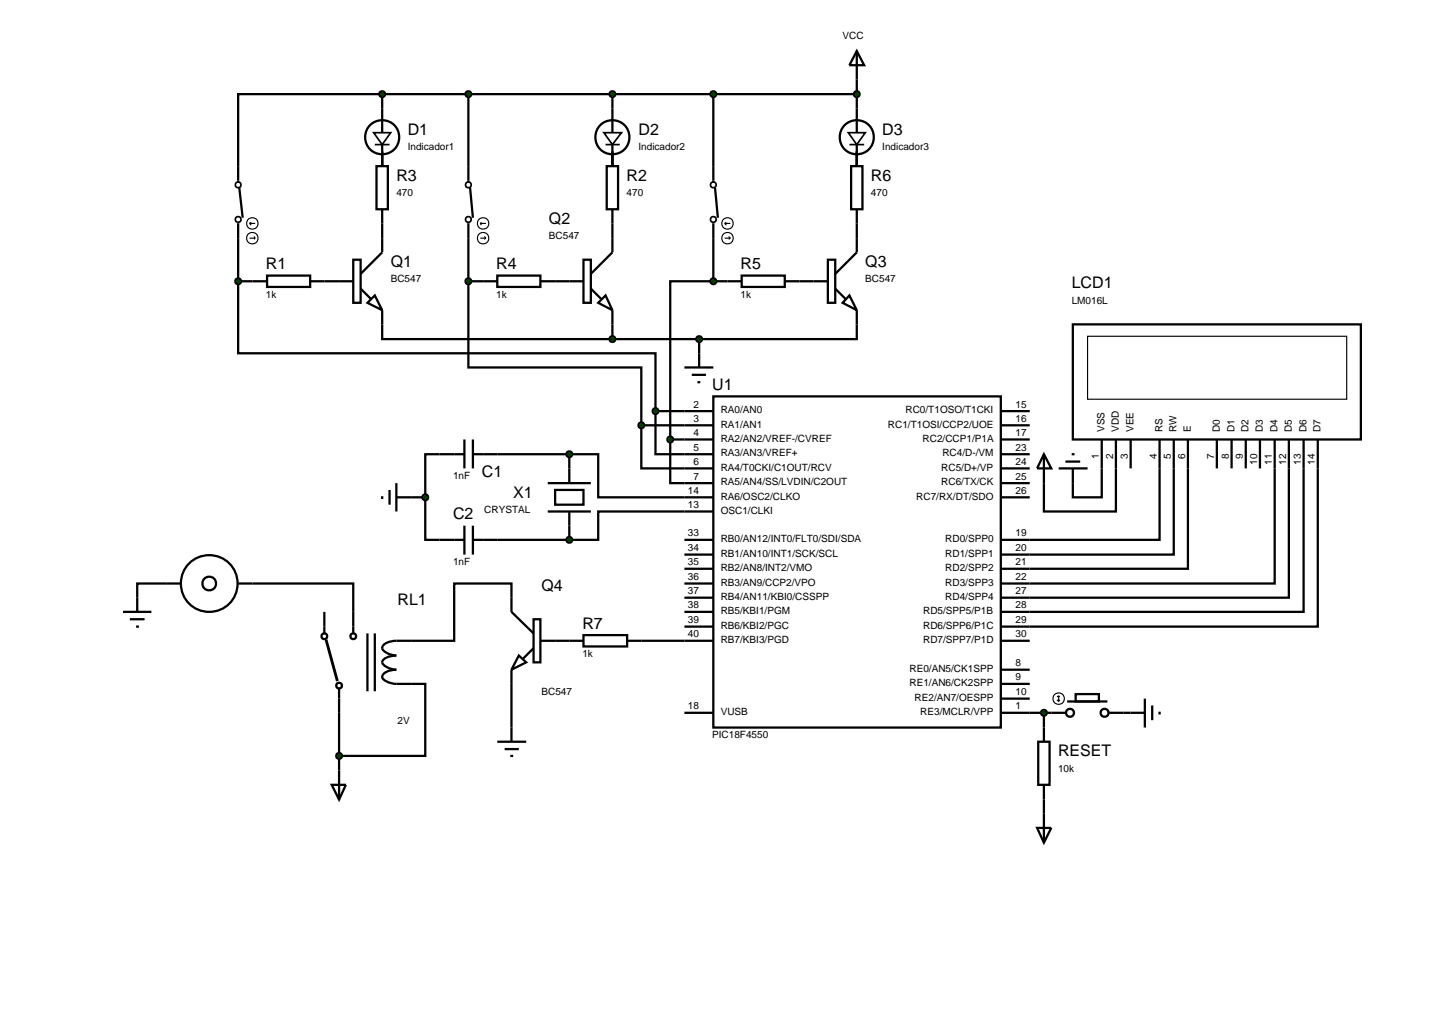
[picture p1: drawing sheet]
<svg xmlns="http://www.w3.org/2000/svg" width="257mm" height="180mm" viewBox="0 0 257 180" stroke-linecap="round" stroke-linejoin="round" font-family="sans-serif">
<g fill="none" stroke="#000" stroke-width=".4">
<path d="M67.4 16.6h-25.4v12.7M67.4 16.6v2.5M67.4 16.6h83.7M82.6 16.6v12.7M108 16.6v2.5M125.8 16.6v12.7M151.1 14v5.1M67.4 26.7v2.6M67.4 39.4v2.6M108 26.7v2.6M108 39.4v2.6M151.1 26.7v2.6"/>
<path d="M151.1 39.4v2.6M42 49.6v12.7h73.6v10.2M42 49.6h2.5M42 42v7.6M57.2 49.6h2.6M67.4 57.2v2.6h40.6M82.6 49.6v15.2h30.5v10.2M82.6 49.6h2.6M82.6 42v7.6M97.9 49.6h2.5M108 57.2v2.6M108 59.8h15.3"/>
<path d="M123.3 59.8v2.5M125.8 49.6h-7.6v27.9M125.8 49.6h2.5M125.8 42v7.6M141 49.6h2.5M151.1 57.2v2.6h-27.8M189.2 57.2h50.8v20.3h-50.8zM81.9 77.5v5.1M83.4 77.5v5.1M113.1 75v7.6h12.7M113.1 75h12.7M115.6 72.5v7.6h10.2"/>
<path d="M115.6 72.5h10.2M118.2 77.5v7.7h7.6M118.2 77.5h7.6M125.8 69.9h50.7v58.4h-50.7zM176.5 77.5h5.1M176.5 72.5h5.1M176.5 75h5.1M194.3 77.5v10.2h-5.1v-2.5M196.8 77.5v12.7h-12.7v-5M199.4 77.5v5.1M204.5 77.5v17.7h-28M207 77.5v20.3h-30.5"/>
<path d="M209.5 77.5v22.8h-33M214.6 77.5v5.1M217.2 77.5v5.1M219.7 77.5v5.1M222.2 77.5v5.1M224.8 77.5v25.4h-48.3M227.3 77.5v27.9h-50.8M229.9 77.5v30.4h-53.4M232.4 77.5v33h-55.9M72.5 87.7h2.5M75 87.7v7.5h6.9M81.9 80.1h-6.9v7.6"/>
<path d="M81.9 92.7v5.1M83.4 95.2h17M83.4 80.1h17M83.4 92.7v5.1M96.6 85.2h7.6M96.6 90.2h7.6M97.9 86.4h5v2.6h-5zM100.4 80.1h5.1v7.6h20.3M100.4 80.1v5.1M100.4 90.2v5M120.7 95.2h5.1M120.7 97.8h5.1"/>
<path d="M125.8 90.2h-20.3v5h-5.1M176.5 80.1h5.1M176.5 87.7h5.1M176.5 82.6h5.1M176.5 85.2h5.1M29.3 102.9h-5.1v2.5M44.5 102.9h17.8v5M90.2 105.4v-2.5h-10.1v10.1h-7.6M97.9 113h2.5M113.1 113h12.7M120.7 100.3h5.1M120.7 102.9h5.1"/>
<path d="M120.7 105.4h5.1M120.7 107.9h5.1M120.7 110.5h5.1M176.5 113h5.1M176.5 118.1h5.1M59.8 125.7v10.2M72.5 120.6h2.5v12.7h-15.2M90.2 120.6v7.7M120.7 125.7h5.1M176.5 125.7h11.4M176.5 120.6h5.1M176.5 123.2h5.1"/>
<path d="M183.1 130.8h2v7.6h-2zM184.1 125.7v5.1M184.1 138.4v5.1M188.2 123.7h7.1M189.7 122.4h4.1v1.3h-4.1zM195.6 125.7h6.3M201.9 123.2v5.1M203.2 124.4v2.6M204.5 125.5v.5"/>
<circle cx="188.7" cy="125.7" r=".7"/>
<circle cx="194.8" cy="125.7" r=".7"/>
</g>
<g fill="none" stroke="#000" stroke-width=".2">
<path d="M191.8 59.3h45.7v11.1h-45.7zM186.4 123.4l.3 .3M186.7 122.7v1M186.7 122.7l.2 .2M186.7 122.7l-.3 .2M186.9 123.4l-.2 .3"/>
<circle cx="186.7" cy="123.2" r="1.01"/>
</g>
<path d="M183.7 125.4l.4-.2-.5 .5zM184.1 125.2l.4 .2 .1 .3zM184.1 126.2l.5-.5-.2 .4zM183.6 125.7l.5 .5-.4-.2z" fill="#004000" stroke="#000" stroke-width=".4"/>
<path d="M184.1 125.2l.5 .5-.5 .5-.5-.5z" fill="#004000"/>
<g fill="none" stroke="#000" stroke-width=".4">
<path d="M66.4 29.3h2v7.6h-2zM67.4 26.7v2.6M67.4 36.9v2.5M107 29.3h2v7.6h-2zM108 26.7v2.6M108 36.9v2.5M150.1 29.3h2v7.6h-2zM151.1 26.7v2.6M151.1 36.9v2.5M44.5 49.6h2.6M47.1 48.6h7.6v2h-7.6zM54.7 49.6h2.5"/>
<path d="M59.8 49.6h2.5M62.3 45.8h1.3v7.6h-1.3zM63.6 50.9l1.8 1.8M64.8 53.4l1.3-1.3 1.3 2.6zM67.4 42v2.5l-3.8 3.8M67.4 54.7v2.5M85.2 49.6h2.5M87.7 48.6h7.6v2h-7.6zM95.3 49.6h2.6M100.4 49.6h2.5M102.9 45.8h1.3v7.6h-1.3zM104.2 50.9l1.8 1.8"/>
<path d="M105.5 53.4l1.3-1.3 1.2 2.6zM108 42v2.5l-3.8 3.8M108 54.7v2.5M128.3 49.6h2.5M130.8 48.6h7.6v2h-7.6zM138.4 49.6h2.6M143.5 49.6h2.5M146 45.8h1.3v7.6h-1.3zM147.3 50.9l1.8 1.8M149.8 52.1l1.3 2.6-2.5-1.3zM151.1 42v2.5l-3.8 3.8M151.1 54.7v2.5"/>
<path d="M120.7 64.8h5.1M122 66.1h2.5M123 67.4h.5M123.3 62.3v2.5M184.1 80.1l1.3 2.5h-2.5zM184.1 80.1v5.1M186.7 82.6h5.1M187.9 81.4h2.6M189 80.1h.5M189.2 82.6v2.6M182.9 146h2.5l-1.3 2.6zM184.1 143.5v5.1"/>
</g>
<g fill="#004000" stroke="#000" stroke-width=".4">
<path d="M100.1 94.8l.3-.1-.5 .5zM100.4 94.7l.3 .1 .2 .4zM100.9 95.2l-.2 .4-.3 .1zM99.9 95.2l.5 .5-.4-.2z"/>
<path d="M100.1 79.7l.3-.1-.5 .5zM100.4 79.6l.3 .1 .2 .4zM100.4 80.6l.5-.5-.2 .4zM99.9 80.1l.5 .5-.4-.2z"/>
</g>
<g fill="#004000">
<path d="M100.4 94.7l.5 .5-.5 .5-.5-.5z"/>
<path d="M99.9 80.1l.5-.5 .5 .5-.5 .5z"/>
</g>
<path d="M67.4 87.5v.5M68.7 86.4v2.6M69.9 87.7h2.6M69.9 85.2v5" fill="none" stroke="#000" stroke-width=".4"/>
<g fill="#004000" stroke="#000" stroke-width=".4">
<path d="M74.6 87.4l.4-.2-.5 .5zM75 87.2l.3 .1 .2 .4zM75.5 87.7l-.1 .3-.4 .2zM74.5 87.7l.5 .5-.4-.2z"/>
<path d="M107.7 59.4l.3-.1-.5 .5zM108 59.3l.4 .2 .1 .3zM108.5 59.8l-.1 .3-.4 .2zM107.5 59.8l.5 .5-.3-.1z"/>
</g>
<g fill="#004000">
<path d="M74.5 87.7l.5-.5 .5 .5-.5 .5z"/>
<path d="M107.5 59.8l.5-.5 .5 .5-.5 .5z"/>
</g>
<g fill="none" stroke="#000" stroke-width=".3">
<path d="M65.9 23.4h3l-1.5 2.1zM66.1 25.5h2.6M106.5 23.4h3.1l-1.6 2.1zM106.8 25.5h2.5M149.6 23.4h3l-1.5 2.1zM149.8 25.5h2.6"/>
<circle cx="42" cy="38.7" r=".51"/>
<circle cx="42" cy="32.6" r=".51"/>
<circle cx="82.6" cy="38.7" r=".51"/>
<circle cx="82.6" cy="32.6" r=".51"/>
<circle cx="125.8" cy="38.7" r=".51"/>
<circle cx="125.8" cy="32.6" r=".51"/>
</g>
<g fill="none" stroke="#000" stroke-width=".4">
<path d="M67.4 19.1v4.3M108 19.1v4.3M151.1 9l1.3 2.5h-2.6zM151.1 9v5M151.1 19.1v4.3M42 29.3v2.8M42 39.2v2.8M42.2 33.1l.6 5.3M67.4 25.5v3.8M82.6 29.3v2.8M82.6 39.2v2.8M82.9 33.1l.5 5.3"/>
<path d="M108 25.5v3.8M125.8 29.3v2.8M125.8 39.2v2.8M126.1 33.1l.5 5.3M151.1 25.5v3.8"/>
<circle cx="67.4" cy="24.2" r="3"/>
<circle cx="108" cy="24.2" r="3"/>
<circle cx="151.1" cy="24.2" r="3"/>
</g>
<g fill="none" stroke="#000" stroke-width=".2">
<path d="M44 39.4l.3 .3M44 39.4h1M44.3 39.2l-.3 .2M84.7 39.4h1M84.7 39.4l.2 .3M84.9 39.2l-.2 .2M127.8 39.4h1M127.8 39.4l.3 .3M128.1 39.2l-.3 .2M44 42h1M44.8 41.7l.2 .3M45 42l-.2 .2"/>
<path d="M84.7 42h1M85.4 41.7l.3 .3M85.7 42l-.3 .2M127.8 42h1M128.5 41.7l.3 .3M128.8 42l-.3 .2"/>
<circle cx="44.5" cy="39.4" r="1.01"/>
<circle cx="85.2" cy="39.4" r="1.01"/>
<circle cx="128.3" cy="39.4" r="1.01"/>
<circle cx="44.5" cy="42" r="1.01"/>
<circle cx="85.2" cy="42" r="1.01"/>
<circle cx="128.3" cy="42" r="1.01"/>
</g>
<g fill="#004000" stroke="#000" stroke-width=".4">
<path d="M82.2 16.3l.4-.2-.5 .5zM82.6 16.1l.4 .2 .1 .3zM82.6 17.1l.5-.5-.1 .3zM82.1 16.6l.5 .5-.3-.1z"/>
<path d="M125.4 16.3l.4-.2-.5 .5zM125.8 16.1l.3 .1 .2 .4zM125.8 17.1l.5-.5-.2 .4zM125.3 16.6l.5 .5-.4-.2z"/>
<path d="M125.4 49.3l.4-.2-.5 .5zM125.8 49.1l.3 .1 .2 .4zM126.3 49.6l-.1 .3-.4 .2zM125.3 49.6l.5 .5-.4-.2z"/>
<path d="M117.9 77.1l.3-.1-.5 .5zM118.2 77l.3 .1 .2 .4zM118.7 77.5l-.2 .4-.3 .1zM117.7 77.5l.5 .5-.4-.2z"/>
<path d="M41.6 49.3l.4-.2-.5 .5zM42 49.1l.3 .1 .2 .4zM42.5 49.6l-.2 .4-.3 .1zM41.5 49.6l.5 .5-.4-.2z"/>
<path d="M82.2 49.3l.4-.2-.5 .5zM82.6 49.1l.4 .2 .1 .3zM83.1 49.6l-.1 .3-.4 .2zM82.1 49.6l.5 .5-.4-.2z"/>
<path d="M115.3 72.1l.3-.1-.5 .5zM115.6 72l.4 .2 .1 .3zM116.1 72.5l-.1 .3-.4 .2zM115.1 72.5l.5 .5-.4-.2z"/>
<path d="M112.8 74.6l.3-.1-.5 .5zM113.1 74.5l.3 .1 .2 .4zM113.6 75l-.1 .3-.4 .2zM112.6 75l.5 .5-.4-.2z"/>
<path d="M67 16.3l.4-.2-.5 .5zM67.4 16.1l.3 .1 .2 .4zM67.4 17.1l.5-.5-.2 .4zM66.9 16.6l.5 .5-.4-.2z"/>
<path d="M107.6 16.3l.4-.2-.5 .5zM108 16.1l.4 .2 .1 .3zM108 17.1l.5-.5-.1 .3zM107.5 16.6l.5 .5-.3-.1z"/>
<path d="M150.8 16.2l.3-.1-.5 .5zM151.1 16.1l.3 .1 .2 .4zM151.6 16.6l-.1 .3-.4 .2zM150.6 16.6l.5 .5-.4-.2z"/>
<path d="M122.9 59.5l.4-.2-.5 .5zM123.3 59.3l.4 .2 .1 .3zM123.8 59.8l-.1 .3-.4 .2zM122.8 59.8l.5 .5-.3-.1z"/>
</g>
<g fill="#004000">
<path d="M82.1 16.6l.5-.5 .5 .5-.5 .5z"/>
<path d="M125.3 16.6l.5-.5 .5 .5-.5 .5z"/>
<path d="M125.3 49.6l.5-.5 .5 .5-.5 .5z"/>
<path d="M117.7 77.5l.5-.5 .5 .5-.5 .5z"/>
<path d="M41.5 49.6l.5-.5 .5 .5-.5 .5z"/>
<path d="M82.1 49.6l.5-.5 .5 .5-.5 .5z"/>
<path d="M115.6 72l.5 .5-.5 .5-.5-.5z"/>
<path d="M112.6 75l.5-.5 .5 .5-.5 .5z"/>
<path d="M66.9 16.6l.5-.5 .5 .5-.5 .5z"/>
<path d="M107.5 16.6l.5-.5 .5 .5-.5 .5z"/>
<path d="M150.6 16.6l.5-.5 .5 .5-.5 .5z"/>
<path d="M122.8 59.8l.5-.5 .5 .5-.5 .5z"/>
</g>
<g fill="none" stroke="#000" stroke-width=".4">
<path d="M21.7 107.9h5M22.9 109.2h2.6M24 110.5h.5M24.2 105.4v2.5M29.3 102.9h2.5M42 102.9h2.5M57.2 107.9v3.8M62.3 107.9v3.8M64.8 111.7v10.2M66.1 111.7v10.2M72.5 113a8.3 8.3 0 0 0-4.3 .3 .91 .91 0 0 0-.7 1.3 3.2 3.2 0 0 0 2.4 1 3.3 3.3 0 0 0-2.4 .9l-.1 .3a2.73 2.73 0 0 0 2.5 1.3 3.1 3.1 0 0 0-2.4 .9l-.1 .4a2.7 2.7 0 0 0 2.5 1.2h2.6M90.2 105.4v2.5l3.9 3.8"/>
<path d="M90.2 118.1v2.5M91.5 115.6l1.3 1.2-2.6 1.3zM94.1 109.2h1.2v7.6h-1.2zM94.1 114.3l-1.8 1.8M95.3 113h2.6M100.4 113h2.5M102.9 112h7.7v2h-7.7zM110.6 113h2.5M58.5 138.4h2.5l-1.2 2.6zM59.8 121.4v4.3M59.8 135.9v5.1M87.7 130.8h5.1"/>
<path d="M89 132.1h2.5M90 133.3h.5M90.2 128.3v2.5"/>
<circle cx="36.9" cy="102.9" r="1.21"/>
<circle cx="36.9" cy="102.9" r="5"/>
<circle cx="57.2" cy="112.2" r=".51"/>
<circle cx="62.3" cy="112.2" r=".51"/>
<circle cx="59.8" cy="120.9" r=".51"/>
</g>
<path d="M57.5 112.8l2 7.3" fill="none" stroke="#000" stroke-width=".5"/>
<path d="M59.4 133l.4-.2-.5 .5zM59.8 132.8l.3 .1 .2 .4zM60.3 133.3l-.1 .3-.4 .2zM59.3 133.3l.5 .5-.3-.1z" fill="#004000" stroke="#000" stroke-width=".4"/>
<path d="M59.3 133.3l.5-.5 .5 .5-.5 .5z" fill="#004000"/>
<g font-size="2.8">
<text x="71.9" y="23.8">D1</text>
<text x="112.6" y="23.8">D2</text>
<text x="155.6" y="23.8">D3</text>
<text x="69.9" y="31.9">R3</text>
<text x="110.5" y="31.9">R2</text>
<text x="153.6" y="31.9">R6</text>
<text x="96.8" y="39.5">Q2</text>
<text x="46.9" y="47.5">R1</text>
<text x="68.9" y="47.1">Q1</text>
<text x="87.5" y="47.5">R4</text>
<text x="130.6" y="47.5">R5</text>
<text x="152.6" y="47.1">Q3</text>
<text x="189" y="50.9">LCD1</text>
<text x="125.6" y="68.8">U1</text>
<text x="85" y="84.1">C1</text>
<text x="90.5" y="87.8">X1</text>
<text x="79.9" y="91.6">C2</text>
<text x="70.1" y="106.8">RL1</text>
<text x="95.5" y="104.3">Q4</text>
<text x="102.7" y="110.9">R7</text>
<text x="186.6" y="133.4">RESET</text>
</g>
<g font-size="1.8">
<text x="148.6" y="6.8">VCC</text>
<text x="71.9" y="26.5">Indicador1</text>
<text x="112.6" y="26.5">Indicador2</text>
<text x="155.6" y="26.5">Indicador3</text>
<text x="69.9" y="34.6">470</text>
<text x="110.5" y="34.6">470</text>
<text x="153.6" y="34.6">470</text>
<text x="96.8" y="42.2">BC547</text>
<text x="46.9" y="52.5">1k</text>
<text x="68.9" y="49.8">BC547</text>
<text x="87.5" y="52.5">1k</text>
<text x="130.6" y="52.5">1k</text>
<text x="152.6" y="49.8">BC547</text>
<text x="189" y="53.6">LM016L</text>
<text x="122.3" y="71.9">2</text>
<text x="179.1" y="71.9">15</text>
<text x="122.3" y="74.4">3</text>
<text x="122.3" y="76.9">4</text>
<text x="127.1" y="72.9">RA0/AN0</text>
<text x="127.1" y="75.4">RA1/AN1</text>
<text x="127.1" y="77.9">RA2/AN2/VREF-/CVREF</text>
<text x="156.6" y="75.4">RC1/T1OSI/CCP2/UOE</text>
<text x="159.7" y="72.9">RC0/T1OSO/T1CKI</text>
<text x="162.7" y="77.9">RC2/CCP1/P1A</text>
<text x="179.1" y="74.4">16</text>
<text x="179.1" y="76.9">17</text>
<text x="194.8" y="76.2" transform="rotate(-90 194.8 76.2)">VSS</text>
<text x="197.3" y="76.2" transform="rotate(-90 197.3 76.2)">VDD</text>
<text x="199.9" y="76.2" transform="rotate(-90 199.9 76.2)">VEE</text>
<text x="205" y="76.2" transform="rotate(-90 205 76.2)">RS</text>
<text x="207.5" y="76.2" transform="rotate(-90 207.5 76.2)">RW</text>
<text x="210" y="76.2" transform="rotate(-90 210 76.2)">E</text>
<text x="215.1" y="76.2" transform="rotate(-90 215.1 76.2)">D0</text>
<text x="217.7" y="76.2" transform="rotate(-90 217.7 76.2)">D1</text>
<text x="220.2" y="76.2" transform="rotate(-90 220.2 76.2)">D2</text>
<text x="222.7" y="76.2" transform="rotate(-90 222.7 76.2)">D3</text>
<text x="225.3" y="76.2" transform="rotate(-90 225.3 76.2)">D4</text>
<text x="227.8" y="76.2" transform="rotate(-90 227.8 76.2)">D5</text>
<text x="230.4" y="76.2" transform="rotate(-90 230.4 76.2)">D6</text>
<text x="232.9" y="76.2" transform="rotate(-90 232.9 76.2)">D7</text>
<text x="122.3" y="79.5">5</text>
<text x="122.3" y="82">6</text>
<text x="127.1" y="80.5">RA3/AN3/VREF+</text>
<text x="127.1" y="83">RA4/T0CKI/C1OUT/RCV</text>
<text x="166" y="83">RC5/D+/VP</text>
<text x="166.2" y="80.5">RC4/D-/VM</text>
<text x="179.1" y="79.5">23</text>
<text x="179.1" y="82">24</text>
<text x="193.8" y="81" transform="rotate(-90 193.8 81)">1</text>
<text x="196.3" y="81" transform="rotate(-90 196.3 81)">2</text>
<text x="198.9" y="81" transform="rotate(-90 198.9 81)">3</text>
<text x="204" y="81" transform="rotate(-90 204 81)">4</text>
<text x="206.5" y="81" transform="rotate(-90 206.5 81)">5</text>
<text x="209" y="81" transform="rotate(-90 209 81)">6</text>
<text x="214.1" y="81" transform="rotate(-90 214.1 81)">7</text>
<text x="216.7" y="81" transform="rotate(-90 216.7 81)">8</text>
<text x="219.2" y="81" transform="rotate(-90 219.2 81)">9</text>
<text x="221.7" y="82" transform="rotate(-90 221.7 82)">10</text>
<text x="224.3" y="82" transform="rotate(-90 224.3 82)">11</text>
<text x="226.8" y="82" transform="rotate(-90 226.8 82)">12</text>
<text x="229.4" y="82" transform="rotate(-90 229.4 82)">13</text>
<text x="231.9" y="82" transform="rotate(-90 231.9 82)">14</text>
<text x="79.9" y="84.5">1nF</text>
<text x="121.3" y="87.1">14</text>
<text x="121.3" y="89.6">13</text>
<text x="122.3" y="84.6">7</text>
<text x="127.1" y="85.6">RA5/AN4/SS/LVDIN/C2OUT</text>
<text x="127.1" y="88.1">RA6/OSC2/CLKO</text>
<text x="161.6" y="88.1">RC7/RX/DT/SDO</text>
<text x="166" y="85.6">RC6/TX/CK</text>
<text x="179.1" y="84.6">25</text>
<text x="179.1" y="87.1">26</text>
<text x="85.4" y="90.5">CRYSTAL</text>
<text x="121.3" y="94.6">33</text>
<text x="127.1" y="90.6">OSC1/CLKI</text>
<text x="127.1" y="95.6">RB0/AN12/INT0/FLT0/SDI/SDA</text>
<text x="166.7" y="95.6">RD0/SPP0</text>
<text x="179.1" y="94.6">19</text>
<text x="79.9" y="99.7">1nF</text>
<text x="121.3" y="97.2">34</text>
<text x="121.3" y="99.7">35</text>
<text x="127.1" y="98.2">RB1/AN10/INT1/SCK/SCL</text>
<text x="127.1" y="100.7">RB2/AN8/INT2/VMO</text>
<text x="166.7" y="98.2">RD1/SPP1</text>
<text x="166.7" y="100.7">RD2/SPP2</text>
<text x="179.1" y="97.2">20</text>
<text x="179.1" y="99.7">21</text>
<text x="121.3" y="102.3">36</text>
<text x="121.3" y="104.8">37</text>
<text x="121.3" y="107.3">38</text>
<text x="127.1" y="103.3">RB3/AN9/CCP2/VPO</text>
<text x="127.1" y="105.8">RB4/AN11/KBI0/CSSPP</text>
<text x="166.7" y="103.3">RD3/SPP3</text>
<text x="166.7" y="105.8">RD4/SPP4</text>
<text x="179.1" y="102.3">22</text>
<text x="179.1" y="104.8">27</text>
<text x="179.1" y="107.3">28</text>
<text x="121.3" y="109.9">39</text>
<text x="121.3" y="112.4">40</text>
<text x="127.1" y="108.3">RB5/KBI1/PGM</text>
<text x="127.1" y="110.9">RB6/KBI2/PGC</text>
<text x="127.1" y="113.4">RB7/KBI3/PGD</text>
<text x="162.8" y="108.3">RD5/SPP5/P1B</text>
<text x="162.8" y="110.9">RD6/SPP6/P1C</text>
<text x="162.8" y="113.4">RD7/SPP7/P1D</text>
<text x="179.1" y="109.9">29</text>
<text x="179.1" y="112.4">30</text>
<text x="102.7" y="115.9">1k</text>
<text x="160.4" y="118.5">RE0/AN5/CK1SPP</text>
<text x="179.1" y="117.5">8</text>
<text x="179.1" y="120">9</text>
<text x="95.5" y="122.5">BC547</text>
<text x="121.3" y="125.1">18</text>
<text x="160.4" y="121">RE1/AN6/CK2SPP</text>
<text x="161.3" y="123.6">RE2/AN7/OESPP</text>
<text x="179.1" y="122.6">10</text>
<text x="179.1" y="125.1">1</text>
<text x="70.1" y="127.6">2V</text>
<text x="125.6" y="130.2">PIC18F4550</text>
<text x="127.1" y="126.1">VUSB</text>
<text x="162.3" y="126.1">RE3/MCLR/VPP</text>
<text x="186.6" y="136.1">10k</text>
</g>
</svg>
